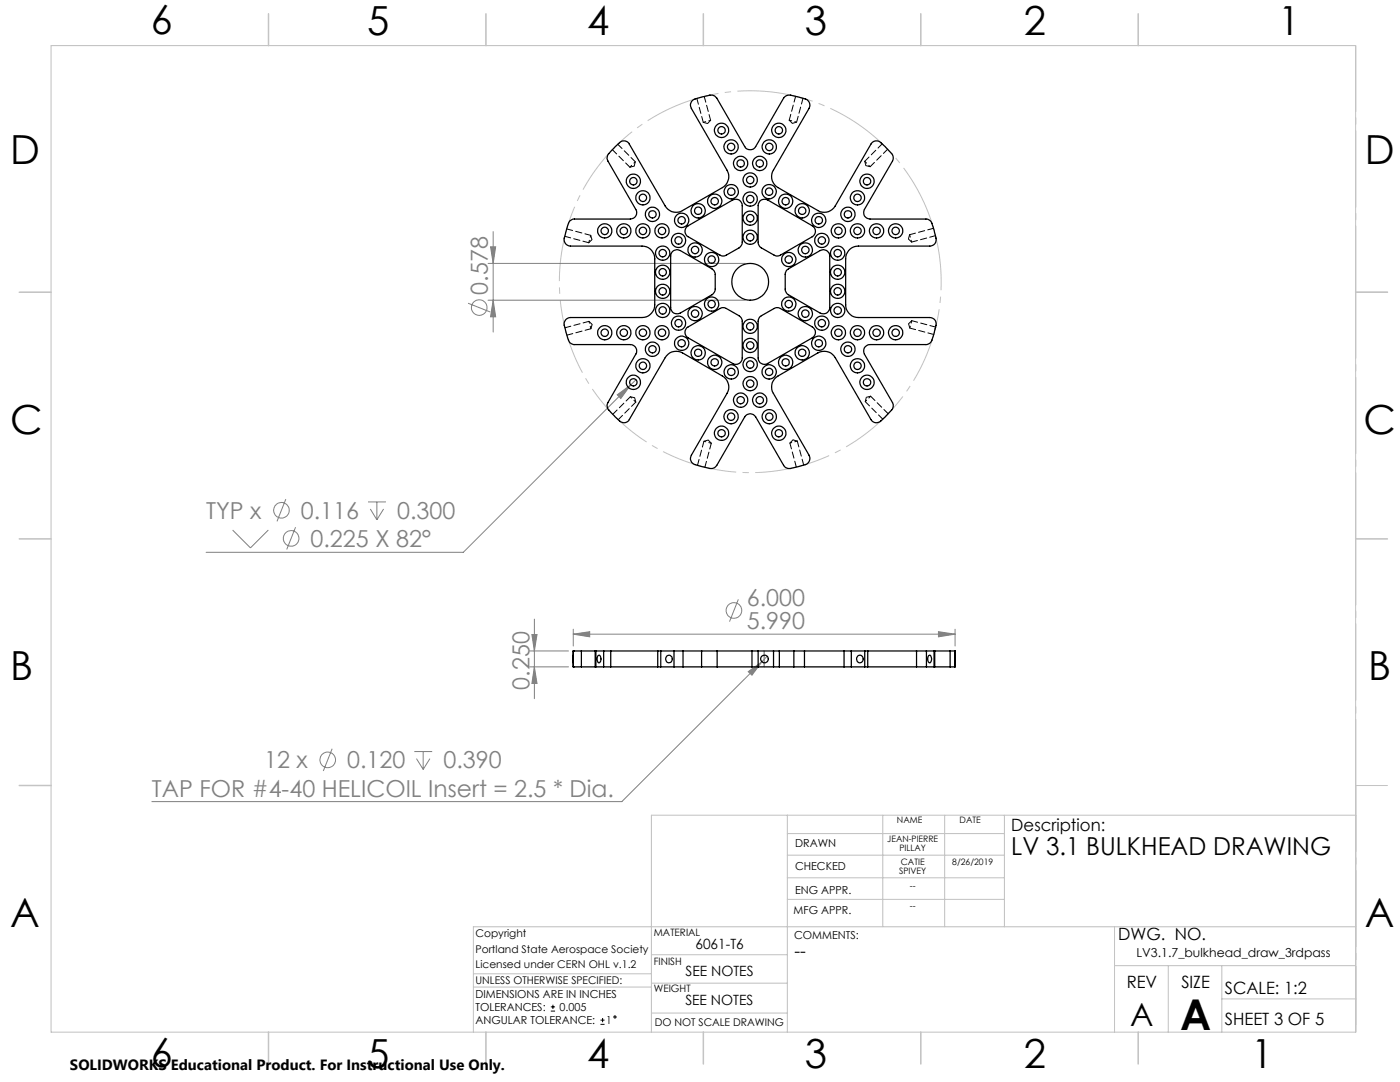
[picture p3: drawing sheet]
<svg xmlns="http://www.w3.org/2000/svg" width="279mm" height="216mm" viewBox="0 0 279 216" stroke-linecap="round" stroke-linejoin="round" font-family="sans-serif">
<g fill="none" stroke="#808080" stroke-width=".2">
<path d="M97.4 52.6h51.3M97.4 59.9h51.3M97.9 49.2h1l-.5 3.4zM98.4 46.2v20.1M98.4 59.9l.5 3.3h-1zM93.4 60.5l4.5 1.8M123.2 78.8l2.7-2-2 2.7zM125.9 76.8l-33.4 33.4h-51.4M126.9 75.8l-1 1M57 99.6l-1.7 4.4M46.4 105.8l3.6 3.5 3.6-3.5M59 105.2l-1.8 4.4"/>
<path d="M73.4 100.2h3.6M73.9 101.6l1.3 2.1M75.2 100.2v3.5M76.6 101.6l-1.4 2.1M147.4 119.6l-1.8 4.4M105.7 133.1h7.8M105.7 129.9h7.8M106.2 126.6h1l-.6 3.3zM106.6 133.1l.6 3.3h-1zM106.6 123.5v15.9M114.4 126.5l3.3-.5v1.1zM114.4 125.6v3.3"/>
<path d="M114.4 126.5h76.2M149.3 134l2.7-2-1.9 2.7zM152 132l-27.9 27.9h-93.8M153.1 131l-1.1 1M187.3 126l3.3 .5-3.3 .6zM190.6 125.6v3.3M66.3 149.4l-1.8 4.4M82.7 150h3.6M83.1 151.4l1.4 2.1M84.5 150v3.5M85.8 151.4l-1.3 2.1"/>
<circle cx="95.6" cy="61.4" r="1.55"/>
<circle cx="56.2" cy="101.8" r="1.56"/>
<circle cx="58.1" cy="107.4" r="1.56"/>
<circle cx="146.5" cy="121.8" r="1.55"/>
<circle cx="65.4" cy="151.6" r="1.56"/>
</g>
<g fill="none" stroke="#000" stroke-width=".2">
<path d="M109.9 201.8h.9M109.9 200.9h.9M110.3 200.5v.8M119.8 204.4h.9M119.8 203.6h.9M120.3 203.1v.9"/>
<circle cx="122.7" cy="202.9" r=".21"/>
</g>
<path d="M186.2 45.1a38.1 38.1 0 0 0-63.9-15.4 38.1 38.1 0 0 0 17.6 63.3 38.1 38.1 0 0 0 46.8-46l-.5-1.9" fill="none" stroke="#c0c0c0" stroke-width=".2" stroke-dasharray="15.2 1.3 1.3 1.3" stroke-dashoffset="2.2" stroke-linecap="butt"/>
<path d="M186.6 65.5h.1M152.5 129.9v3.2" fill="none" stroke="#808080" stroke-width=".25"/>
<path d="M270.6 9.1v49.2M270.6 58.3v49.2M270.6 107.5v49.2M270.6 156.7v49.2" fill="none" stroke="#c0c0c0" stroke-width=".2" stroke-dasharray="15.2 1.3 1.3 1.3" stroke-dashoffset="2.1"/>
<g fill="none" stroke="#c0c0c0" stroke-width=".2">
<path d="M10.2 9.1h260.3v196.9h-260.3zM270.5 58.3h6.4M270.5 156.7h6.4M157.1 162.7v43.3M157.1 175.2h43.3M157.1 170.6h43.3M157.1 166.3h43.3M157.1 179.5h43.3M176.2 162.7v22.2M188.5 162.7v22.2M200.4 162.7v22.2M270.6 162.7h-140.6v43.3"/>
<path d="M94.5 197h35.5M94.5 194.3h35.5M130 196.2h27.1M130 190.5h27.1M222.4 184.9v21.1M222.4 192.7h48.1M233.2 192.7v13.3M243.8 199.3h26.7M243.8 192.7v13.3M270.5 184.9h-176v21.1M130 202.1h27.1"/>
</g>
<g fill="none" stroke="#c0c0c0" stroke-width=".3">
<path d="M53.6 2.8v6.3M97 2.8v6.3M140.4 2.8v6.3M183.8 2.8v6.3M227.2 2.8v6.3M3.8 58.3h6.4M270.5 58.3h6.4M3.8 107.5h6.4M270.5 107.5h6.4M3.8 156.7h6.4M53.6 206v6.3M97 206v6.3"/>
<path d="M140.4 206v6.3M183.8 206v6.3M227.2 206v6.3"/>
</g>
<g fill="#808080">
<path d="M123.2 78.8l.7 .7 2-2.7zM149.3 134l.8 .7 1.9-2.7zM114.4 126.5l3.3-.5v1.1zM187.3 126l3.3 .5-3.3 .6z"/>
<path d="M106.6 133.1l.6 3.3h-1zM106.2 126.6h1l-.6 3.3z"/>
<path d="M97.9 49.2h1l-.5 3.4zM98.4 59.9l.5 3.3h-1z"/>
</g>
<g fill="none" stroke="#000" stroke-width=".25">
<path d="M122.8 29.2l.6-.5a1.31 1.31 0 0 1 2.2 .1l7.4 12.7a2.49 2.49 0 0 0 3.2 .5l8.3-4.8a2.49 2.49 0 0 0 .6-3.2l-7.2-12.7a1.3 1.3 0 0 1 1.2-1.7l1.4-.3a2.14 2.14 0 0 1 2.3 0l6 10.2a1.3 1.3 0 0 0 2-.3l5.7-9.8a1.64 1.64 0 0 1 2-.2l1.5 .3a1.47 1.47 0 0 1 1.5 2.1l-7.4 12.8a2.54 2.54 0 0 0 1.2 3l8.3 4.8a2.54 2.54 0 0 0 3.1-1.1l7.3-12.6a1.36 1.36 0 0 1 2.1 .2l1.6 1.7a1.4 1.4 0 0 1 .4 1.7l-5.7 10a1.25 1.25 0 0 0 1.2 1.6h11.4a1.65 1.65 0 0 1 1.2 1.6l.2 .7a3.1 3.1 0 0 1 .2 2.6l-.5 .4-.5 .1h-14.7a2.51 2.51 0 0 0-2.1 2.5v9.7a2.59 2.59 0 0 0 2.5 2.1h14.5a1.34 1.34 0 0 1 .9 1.9l-.4 1.5a2.33 2.33 0 0 1-1 1.8l-.3 .2h-11.4a1.27 1.27 0 0 0-1.1 1.9l5.7 9.8a1.6 1.6 0 0 1-.8 1.9l-.5 .5a2.98 2.98 0 0 1-2.2 1.4l-.5-.2-.4-.4-7.4-12.7a2.56 2.56 0 0 0-3.2-.6l-8.3 4.9a2.49 2.49 0 0 0-.6 3.2l7.3 12.6a1.48 1.48 0 0 1-1.6 1.8l-.8 .2a3 3 0 0 1-2.4 .2l-.4-.4-5.6-9.7a1.26 1.26 0 0 0-2.2 0l-5.7 9.8a1.56 1.56 0 0 1-2 .3l-.7-.2a2.89 2.89 0 0 1-2.3-1.1l-.1-.6 .2-.6 7.3-12.7a2.54 2.54 0 0 0-1.1-3.1l-8.4-4.8a2.5 2.5 0 0 0-3 1.2l-7.4 12.6a1.36 1.36 0 0 1-2-.3l-1.1-1a2.26 2.26 0 0 1-1.2-1.8l.2-.6 5.6-9.6a1.27 1.27 0 0 0-1.1-1.9h-11.4a1.99 1.99 0 0 1-1.3-2l-.4-1.5a1.34 1.34 0 0 1 1.1-1.9l14.8-.1a2.58 2.58 0 0 0 2.1-2.5l-.1-9.6a2.5 2.5 0 0 0-2.5-2.1h-14.5a1.49 1.49 0 0 1-.8-2.3l.2-.8a3.1 3.1 0 0 1 1.1-2.1l.3-.2h11.4a1.27 1.27 0 0 0 1.1-1.9l-5.7-9.8a1.61 1.61 0 0 1 .8-1.9zM134.2 50.2a1.39 1.39 0 0 1 1.5-.2l6.4 3.7a1.29 1.29 0 0 1 .6 1.1v2.9a1.41 1.41 0 0 1-.6 1.1l-6.4 3.7a1.27 1.27 0 0 1-1.9-1.2v-10.2zM137.1 45.3l9.1-5.4a1.27 1.27 0 0 1 1.9 1.1v7.3a1.41 1.41 0 0 1-.6 1.2l-2.5 1.4a1.23 1.23 0 0 1-1.3 0l-6.4-3.7a1.26 1.26 0 0 1-.2-1.9zM151.7 40.1a1.39 1.39 0 0 1 1.5-.2l8.9 5.1a1.26 1.26 0 0 1 0 2.2l-6.3 3.7a1.23 1.23 0 0 1-1.3 0l-2.6-1.4a1.41 1.41 0 0 1-.6-1.2v-7.3zM157 54l6.7-4a1.27 1.27 0 0 1 1.9 1.1v10.2a1.27 1.27 0 0 1-1.9 1.2l-6.4-3.7a1.41 1.41 0 0 1-.6-1.1v-3.1zM137.1 65.4l6.6-3.8a1.23 1.23 0 0 1 1.3 0l2.5 1.4a1.29 1.29 0 0 1 .6 1.1v7.3a1.27 1.27 0 0 1-1.9 1.1l-8.9-5.1a1.29 1.29 0 0 1-.2-2zM151.6 63.3l2.9-1.7a1.23 1.23 0 0 1 1.3 0l6.3 3.6a1.26 1.26 0 0 1 0 2.2l-8.9 5.1a1.27 1.27 0 0 1-1.9-1.1v-7.4zM114.4 133.1h1.6M114.4 129.9h1.6M114.4 130.7v1.6zM114.4 133.1h.1M114.4 129.9h.1"/>
<path d="M114.4 129.9v3.2M116 133.1h2.8M116 129.9h2.8M116 129.9v3.2M118.8 133.1h.1M118.8 129.9h.1M118.8 129.9v3.2M118.9 133.1h1.6M118.9 129.9h1.6M118.9 129.9v3.2M119.4 130.8a.48 .48 0 0 1 .5 .2 .48 .48 0 0 1 0 .5l-.1 .5a.34 .34 0 0 1-.4 .2 .34 .34 0 0 1-.2-.4v-.5zM120.5 133.1h1.4"/>
<path d="M120.5 129.9h1.4M120.5 129.9v3.2M121.9 133.1h9.4M121.9 129.9h9.4M121.9 129.9v3.2M131.3 133.1h.6M131.3 129.9h.6M131.3 129.9v3.2M131.9 133.1h2.6M131.9 129.9h2.6M131.9 129.9v3.2M133.1 130.9a.7 .7 0 0 1 1.1 .6 .7 .7 0 0 1-1.2 .5l-.1-.2a.79 .79 0 0 1 .2-.9z"/>
<path d="M134.5 133.1h1.8M134.5 129.9h1.8M134.5 129.9v3.2M136.3 133.1h3.7M136.3 129.9h3.7M136.3 129.9v3.2M140 133.1h3.1M140 129.9h3.1M140 129.9v3.2M143.1 133.1h7M143.1 129.9h7M143.1 129.9v3.2"/>
<path d="M150.1 133.1h1.2M150.1 129.9h1.2M150.1 129.9v3.2M151.3 133.1h3.1M151.3 129.9h3.1M151.3 129.9v3.2M154.4 133.1h1.1M154.4 129.9h1.1M154.4 129.9v3.2M155.5 129.9v3.2M155.5 133.1h2.9M155.5 129.9h2.9"/>
<path d="M158.4 133.1h2.1M158.4 129.9h2.1M158.4 129.9v3.2M160.5 133.1h8M160.5 129.9h8M160.5 129.9v3.2M168.5 133.1h1.4M168.5 129.9h1.4M168.5 129.9v3.2M169.9 133.1h2.7M169.9 129.9h2.7M169.9 129.9v3.2"/>
<path d="M171.2 130.9a.7 .7 0 0 1 1.1 .6 .7 .7 0 0 1-1.2 .5l-.1-.2a.79 .79 0 0 1 .2-.9zM172.6 133.1h.6M172.6 129.9h.6M172.6 129.9v3.2M173.2 129.9v3.2M173.2 133.1h9.7M173.2 129.9h9.7M182.9 133.1h2M182.9 129.9h2M182.9 129.9v3.2M184.9 133.1h1.5M184.9 129.9h1.5"/>
<path d="M184.9 129.9v3.2M185.3 130.8a.36 .36 0 0 1 .5 0 .36 .36 0 0 1 .1 .4l-.1 .7a.35 .35 0 0 1-.4 .4 .35 .35 0 0 1-.2-.5v-.6zM186.4 133.1h.1M186.4 129.9h.1M186.4 129.9v3.2M186.5 129.9v3.2M186.5 133.1h3.1M186.5 129.9h3.1M189.6 133.1h1M189.6 129.9h1M189.6 129.9v3.2M190.6 133.1h.1"/>
<path d="M190.6 129.9h.1M190.6 130.7v1.6M190.6 129.9v3.2"/>
<circle cx="126.4" cy="36.2" r="1.43"/>
<circle cx="126.4" cy="36.2" r=".74"/>
<circle cx="128.3" cy="39.5" r="1.42"/>
<circle cx="128.3" cy="39.5" r=".74"/>
<circle cx="144" cy="26" r="1.43"/>
<circle cx="144" cy="26" r=".74"/>
<circle cx="145.9" cy="29.3" r="1.42"/>
<circle cx="145.9" cy="29.3" r=".74"/>
<circle cx="145.9" cy="38.3" r="1.43"/>
<circle cx="145.9" cy="38.2" r=".74"/>
<circle cx="147.8" cy="32.6" r="1.43"/>
<circle cx="147.8" cy="32.6" r=".74"/>
<circle cx="149.7" cy="35.9" r="1.42"/>
<circle cx="149.7" cy="39.7" r="1.42"/>
<circle cx="149.7" cy="35.9" r=".74"/>
<circle cx="149.7" cy="39.7" r=".74"/>
<circle cx="151.6" cy="32.6" r="1.43"/>
<circle cx="151.6" cy="32.6" r=".74"/>
<circle cx="153.5" cy="38.3" r="1.43"/>
<circle cx="153.5" cy="38.2" r=".74"/>
<circle cx="153.5" cy="29.3" r="1.42"/>
<circle cx="153.5" cy="29.3" r=".74"/>
<circle cx="155.4" cy="26" r="1.43"/>
<circle cx="155.4" cy="26" r=".74"/>
<circle cx="171.1" cy="39.5" r="1.42"/>
<circle cx="171.1" cy="39.5" r=".74"/>
<circle cx="173" cy="36.2" r="1.43"/>
<circle cx="173" cy="36.2" r=".74"/>
<circle cx="120.7" cy="46.1" r="1.42"/>
<circle cx="120.7" cy="46.1" r=".74"/>
<circle cx="124.5" cy="46.1" r="1.42"/>
<circle cx="124.5" cy="46.1" r=".74"/>
<circle cx="128.3" cy="46.1" r="1.42"/>
<circle cx="128.3" cy="46.1" r=".74"/>
<circle cx="130.2" cy="42.8" r="1.43"/>
<circle cx="130.2" cy="42.8" r=".74"/>
<circle cx="132.1" cy="46.1" r="1.42"/>
<circle cx="132.1" cy="46.1" r=".74"/>
<circle cx="132.3" cy="58.1" r="1.42"/>
<circle cx="132.3" cy="54.3" r="1.42"/>
<circle cx="132.3" cy="50.5" r="1.42"/>
<circle cx="132.3" cy="54.3" r=".74"/>
<circle cx="132.3" cy="58.1" r=".74"/>
<circle cx="132.3" cy="50.5" r=".74"/>
<circle cx="135.4" cy="48" r=".73"/>
<circle cx="135.4" cy="48" r="1.42"/>
<circle cx="136" cy="44" r="1.43"/>
<circle cx="136" cy="44" r=".74"/>
<circle cx="138.7" cy="49.9" r="1.42"/>
<circle cx="138.7" cy="49.9" r=".74"/>
<circle cx="139.3" cy="42.1" r=".73"/>
<circle cx="139.3" cy="42.1" r="1.43"/>
<circle cx="142" cy="51.8" r=".73"/>
<circle cx="142" cy="51.8" r="1.42"/>
<circle cx="142.6" cy="40.2" r="1.43"/>
<circle cx="142.6" cy="40.1" r=".74"/>
<circle cx="149.7" cy="56.2" r="3.7"/>
<circle cx="149.7" cy="43.5" r="1.42"/>
<circle cx="149.7" cy="47.3" r="1.42"/>
<circle cx="149.7" cy="43.5" r=".74"/>
<circle cx="149.7" cy="47.3" r=".74"/>
<circle cx="156.8" cy="40.2" r=".73"/>
<circle cx="156.8" cy="40.2" r="1.43"/>
<circle cx="157.4" cy="51.8" r="1.42"/>
<circle cx="157.4" cy="51.8" r=".74"/>
<circle cx="160.1" cy="42.1" r="1.43"/>
<circle cx="160.1" cy="42.1" r=".74"/>
<circle cx="160.7" cy="49.9" r="1.42"/>
<circle cx="160.7" cy="49.9" r=".74"/>
<circle cx="163.4" cy="44" r="1.43"/>
<circle cx="163.4" cy="44" r=".74"/>
<circle cx="164" cy="48" r="1.42"/>
<circle cx="164" cy="48" r=".74"/>
<circle cx="167.2" cy="54.3" r="1.42"/>
<circle cx="167.2" cy="58.1" r="1.42"/>
<circle cx="167.2" cy="50.5" r="1.42"/>
<circle cx="167.2" cy="54.3" r=".74"/>
<circle cx="167.2" cy="58.1" r=".74"/>
<circle cx="167.2" cy="50.5" r=".74"/>
<circle cx="167.3" cy="46.1" r="1.42"/>
<circle cx="167.3" cy="46.1" r=".74"/>
<circle cx="169.2" cy="42.8" r="1.43"/>
<circle cx="169.2" cy="42.8" r=".74"/>
<circle cx="171.1" cy="46.1" r="1.42"/>
<circle cx="171.1" cy="46.1" r=".74"/>
<circle cx="174.9" cy="46.1" r="1.42"/>
<circle cx="175" cy="46.1" r=".74"/>
<circle cx="178.8" cy="46.1" r="1.42"/>
<circle cx="178.8" cy="46.1" r=".74"/>
<circle cx="120.7" cy="66.4" r="1.42"/>
<circle cx="120.7" cy="66.4" r=".74"/>
<circle cx="124.5" cy="66.4" r="1.42"/>
<circle cx="124.5" cy="66.4" r=".74"/>
<circle cx="126.4" cy="76.3" r="1.43"/>
<circle cx="126.4" cy="76.3" r=".74"/>
<circle cx="128.3" cy="66.4" r="1.42"/>
<circle cx="128.3" cy="73" r="1.42"/>
<circle cx="128.3" cy="73" r=".74"/>
<circle cx="128.3" cy="66.4" r=".74"/>
<circle cx="130.2" cy="69.7" r="1.43"/>
<circle cx="130.2" cy="69.7" r=".74"/>
<circle cx="132.1" cy="66.4" r="1.42"/>
<circle cx="132.1" cy="66.4" r=".74"/>
<circle cx="132.3" cy="61.9" r="1.42"/>
<circle cx="132.3" cy="61.9" r=".74"/>
<circle cx="135.4" cy="64.5" r=".73"/>
<circle cx="135.4" cy="64.5" r="1.42"/>
<circle cx="136" cy="68.5" r="1.43"/>
<circle cx="136" cy="68.5" r=".74"/>
<circle cx="138.7" cy="62.6" r="1.42"/>
<circle cx="138.7" cy="62.6" r=".74"/>
<circle cx="139.3" cy="70.4" r=".73"/>
<circle cx="139.3" cy="70.4" r="1.43"/>
<circle cx="142" cy="60.7" r=".73"/>
<circle cx="142" cy="60.7" r="1.42"/>
<circle cx="142.6" cy="72.3" r="1.43"/>
<circle cx="142.6" cy="72.3" r=".74"/>
<circle cx="145.9" cy="74.2" r="1.43"/>
<circle cx="145.9" cy="74.2" r=".74"/>
<circle cx="147.8" cy="79.8" r="1.43"/>
<circle cx="147.8" cy="79.8" r=".74"/>
<circle cx="149.7" cy="72.7" r="1.42"/>
<circle cx="149.7" cy="76.5" r="1.42"/>
<circle cx="149.7" cy="68.9" r="1.42"/>
<circle cx="149.7" cy="65.1" r="1.42"/>
<circle cx="149.7" cy="65.1" r=".74"/>
<circle cx="149.7" cy="72.7" r=".74"/>
<circle cx="149.7" cy="68.9" r=".74"/>
<circle cx="149.7" cy="76.6" r=".74"/>
<circle cx="151.6" cy="79.8" r="1.43"/>
<circle cx="151.6" cy="79.8" r=".74"/>
<circle cx="153.5" cy="74.2" r="1.43"/>
<circle cx="153.5" cy="74.2" r=".74"/>
<circle cx="156.8" cy="72.3" r=".73"/>
<circle cx="156.8" cy="72.3" r="1.43"/>
<circle cx="157.4" cy="60.7" r="1.42"/>
<circle cx="157.4" cy="60.7" r=".74"/>
<circle cx="160.1" cy="70.4" r="1.43"/>
<circle cx="160.1" cy="70.4" r=".74"/>
<circle cx="160.7" cy="62.6" r="1.42"/>
<circle cx="160.7" cy="62.6" r=".74"/>
<circle cx="163.4" cy="68.5" r="1.43"/>
<circle cx="163.4" cy="68.5" r=".74"/>
<circle cx="164" cy="64.5" r="1.42"/>
<circle cx="164" cy="64.5" r=".74"/>
<circle cx="167.2" cy="61.9" r="1.42"/>
<circle cx="167.2" cy="61.9" r=".74"/>
<circle cx="167.3" cy="66.4" r="1.42"/>
<circle cx="167.3" cy="66.4" r=".74"/>
<circle cx="169.2" cy="69.7" r="1.43"/>
<circle cx="169.2" cy="69.7" r=".74"/>
<circle cx="171.1" cy="73" r="1.42"/>
<circle cx="171.1" cy="66.4" r="1.42"/>
<circle cx="171.1" cy="73" r=".74"/>
<circle cx="171.1" cy="66.4" r=".74"/>
<circle cx="173" cy="76.3" r="1.43"/>
<circle cx="173" cy="76.3" r=".74"/>
<circle cx="174.9" cy="66.4" r="1.42"/>
<circle cx="175" cy="66.4" r=".74"/>
<circle cx="178.8" cy="66.4" r="1.42"/>
<circle cx="178.8" cy="66.4" r=".74"/>
<circle cx="144" cy="86.4" r="1.43"/>
<circle cx="144" cy="86.4" r=".74"/>
<circle cx="145.9" cy="83.1" r="1.42"/>
<circle cx="145.9" cy="83.2" r=".74"/>
<circle cx="153.5" cy="83.1" r="1.42"/>
<circle cx="153.5" cy="83.2" r=".74"/>
<circle cx="155.4" cy="86.4" r="1.43"/>
<circle cx="155.4" cy="86.4" r=".74"/>
<circle cx="152.6" cy="131.5" r=".75"/>
</g>
<path d="M125.7 33.4l1.1-1.1M140.4 24.4l1.4-.4M157.5 24l1.5 .4M172.6 32.2l1.1 1.1M117.5 48.4l.4-1.4M181.5 46.8l.4 1.5M117.9 65.6l-.4-1.5M173.8 79.1l-1.1 1M182 64l-.4 1.5M126.9 80.2l-1.1-1M142 88.4l-1.5-.3M159.1 88l-1.5 .4" fill="none" stroke="#000" stroke-width=".2" stroke-dasharray="1.3 .6" stroke-dashoffset=".8"/>
<g fill="none" stroke="#000" stroke-width=".2" stroke-dasharray="1.3 .6" stroke-dashoffset=".1">
<path d="M139.1 19.6l1.3 4.8M158.8 19.2l-1.3 4.8M122.2 29.9l3.5 3.5M126.8 32.3l-3.5-3.5M141.8 24l-1.3-4.8M159 24.4l1.3-4.8M173.7 33.3l3.5-3.5M176.1 28.7l-3.5 3.5M112.7 47.2l4.8 1.2M117.9 47l-4.8-1.3M181.9 48.3l4.8-1.3M186.3 45.6l-4.8 1.2"/>
<path d="M113.2 66.9l4.7-1.3M117.5 64.1l-4.7 1.3M125.8 79.2l-3.5 3.5M181.6 65.5l4.7 1.2M186.7 65.3l-4.7-1.3M123.4 83.7l3.5-3.5M140.5 88.1l-1.3 4.7M140.7 93.2l1.3-4.8M157.6 88.4l1.3 4.8M160.4 92.8l-1.3-4.8M172.7 80.1l3.5 3.5M177.3 82.6l-3.5-3.5"/>
</g>
<g fill="none" stroke="#000" stroke-width=".2" stroke-dasharray="1.3 .6" stroke-dashoffset=".4">
<path d="M125.7 33.4l.9-.3M126.6 33.1l.2-.8M140.4 24.4l.8 .3M141.2 24.7l.6-.7M157.5 24l.6 .6M158.1 24.6l.9-.2M172.6 32.2l.2 .8M172.8 33l.9 .3M117.5 48.4l.6-.6M118.1 47.8l-.2-.8M181.3 47.7l.6 .6M181.5 46.8l-.2 .9"/>
<path d="M117.9 65.6l.3-.9M118.2 64.7l-.7-.6M126.7 79.4l-.9-.2M172.9 79.3l-.2 .8M173.8 79.1l-.9 .2M181.3 64.6l.3 .9M182 64l-.7 .6M126.9 80.2l-.2-.8M141.3 87.8l-.8 .3M142 88.4l-.7-.6M158.3 87.8l-.7 .6M159.1 88l-.8-.2"/>
</g>
<text font-size="8.5" x="235.5" y="205.4">A</text>
<g font-size="8">
<text x="30.1" y="6.8">6</text>
<text x="73.3" y="6.9">5</text>
<text x="117.2" y="6.9">4</text>
<text x="160.6" y="6.9">3</text>
<text x="204.3" y="6.9">2</text>
<text x="255.1" y="6.9">1</text>
<text x="2.1" y="32.7">D</text>
<text x="272.4" y="32.7">D</text>
<text x="2.1" y="86.5">C</text>
<text x="272.1" y="86.5">C</text>
<text x="2.1" y="135.6">B</text>
<text x="273.1" y="135.6">B</text>
<text x="2.1" y="185.1">A</text>
<text x="272.4" y="185.1">A</text>
<text x="30.1" y="213">6</text>
<text x="73.3" y="213.1">5</text>
<text x="117.2" y="213.1">4</text>
<text x="160.6" y="213.1">3</text>
<text x="204.3" y="213.1">2</text>
<text x="249.7" y="213.1">1</text>
</g>
<text font-size="6.3" x="225.6" y="204.6">A</text>
<text font-size="4.9" x="201.8" y="170.7">LV 3.1 BULKHEAD DRAWING</text>
<g font-size="4.7" fill="#808080">
<text x="97.4" y="58.8" transform="rotate(-90 97.4 58.8)">0.578</text>
<text x="41.1" y="103.5">TYP x</text>
<text x="60" y="103.5">0.116</text>
<text x="79.3" y="103.5">0.300</text>
<text x="62" y="109.1">0.225 X 82°</text>
<text x="149.1" y="121">6.000</text>
<text x="149.1" y="125.5">5.990</text>
<text x="105.7" y="137.6" transform="rotate(-90 105.7 137.6)">0.250</text>
<text x="52.7" y="153.3">12 x</text>
<text x="69.3" y="153.3">0.120</text>
<text x="88.5" y="153.3">0.390</text>
<text x="30.3" y="158.9">TAP FOR #4-40 HELICOIL Insert = 2.5 * Dia.</text>
</g>
<text font-size="3.5" x="158.6" y="190.9">--</text>
<g font-size="3.4">
<text x="201.8" y="165.9">Description:</text>
<text x="223.2" y="187.6">DWG. NO.</text>
<text x="224.9" y="197.2">REV</text>
<text x="235.8" y="197.2">SIZE</text>
<text x="244.4" y="198.4">SCALE: 1:2</text>
<text x="244.4" y="204.6">SHEET 3 OF 5</text>
</g>
<text font-size="3" x="14" y="213.5">SOLIDWORKS Educational Product. For Instructional Use Only.</text>
<g font-size="2.8">
<text x="138.8" y="189.3">6061-T6</text>
<text x="136.8" y="194.8">SEE NOTES</text>
<text x="136.8" y="200.6">SEE NOTES</text>
</g>
<text font-size="2.5" x="226.8" y="190.9">LV3.1.7_bulkhead_draw_3rdpass</text>
<g font-size="2.2">
<text x="158.7" y="169">DRAWN</text>
<text x="158.7" y="173.5">CHECKED</text>
<text x="158.7" y="178.3">ENG APPR.</text>
<text x="158.4" y="182.4">MFG APPR.</text>
<text x="158.5" y="187.4">COMMENTS:</text>
<text x="94.9" y="199.1">DIMENSIONS ARE IN INCHES</text>
<text x="94.9" y="201.7">TOLERANCES:</text>
<text x="111.7" y="201.7">0.005</text>
<text x="94.9" y="204.4">ANGULAR TOLERANCE:</text>
<text x="121" y="204.4">1</text>
</g>
<g font-size="2.1">
<text x="94.9" y="187">Copyright</text>
<text x="94.9" y="190.1">Portland State Aerospace Society</text>
<text x="94.9" y="196.4">UNLESS OTHERWISE SPECIFIED:</text>
<text x="94.9" y="193.2">Licensed under CERN OHL v.1.2</text>
<text x="130.7" y="204.6">DO NOT SCALE DRAWING</text>
</g>
<g font-size="2">
<text x="130.5" y="186.8">MATERIAL</text>
<text x="130.5" y="192.5">FINISH</text>
<text x="130.5" y="198">WEIGHT</text>
</g>
<g font-size="1.8">
<text x="177.1" y="168">JEAN-PIERRE</text>
<text x="179" y="164.3">NAME</text>
<text x="191.5" y="164.3">DATE</text>
<text x="179.5" y="169.7">PILLAY</text>
<text x="179.8" y="172.6">CATIE</text>
<text x="190.1" y="172.6">8/26/2019</text>
<text x="179.5" y="174.3">SPIVEY</text>
<text x="181.6" y="177.4">--</text>
<text x="181.6" y="181.4">--</text>
</g>
</svg>
